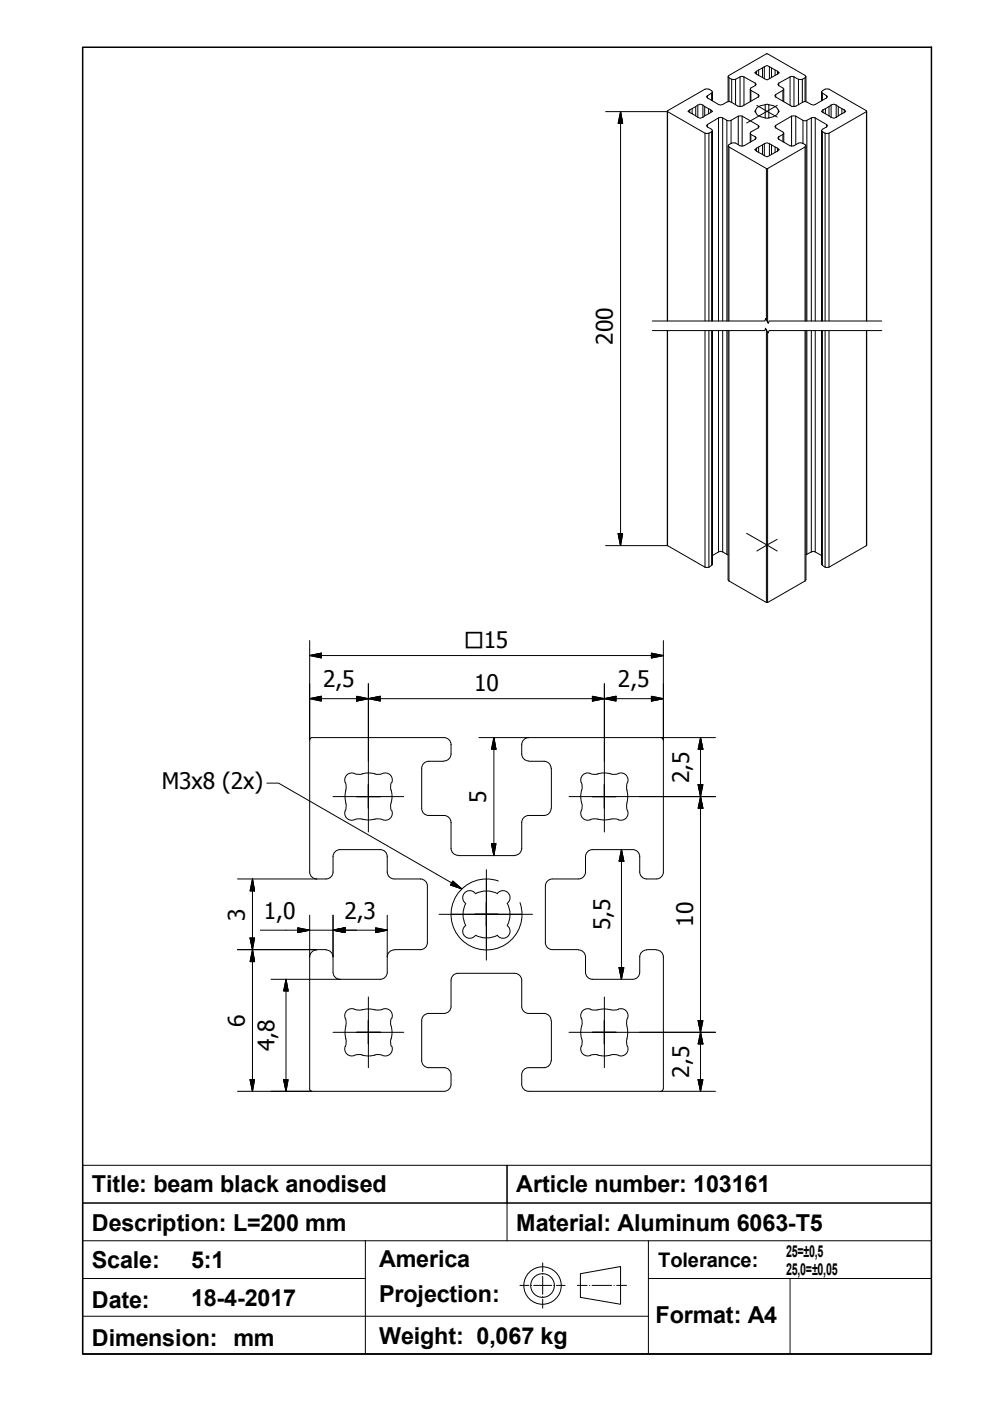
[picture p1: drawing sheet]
<svg xmlns="http://www.w3.org/2000/svg" width="210mm" height="297mm" viewBox="0 0 210 297" stroke-linecap="round" stroke-linejoin="round" font-family="sans-serif">
<!-- layer: Visible (ISO) -->
<g fill="none" stroke="#000" stroke-width=".21">
<path d="M150.9 19.7l-.9 .6M150 20.8l2.3 1.3M154.1 21.6l-.9 .5M155 21.6l1.5 .9M160.5 22.8l.8-.4 .9-.2v2.8l-1.7-.6-.3-.6v-.4zM160.8 20.6l-3.4 1.9M163 22.2l1 .2 .7 .4 .3 .6v.4l-.3 .6-1.7 .6zM141.5 70.1v45.5M151.1 70.1v49.6M154.4 70.1v52.8M170.9 70.1v52.8M174.2 70.1v49.6"/>
<path d="M183.8 70.1l-.1 45.6M65.7 156.9v28a1.49 1.49 0 0 0 1.5 1.5M66.1 156.4h28M66.1 156.4l-.4 .2v.3M94.1 156.4a1.49 1.49 0 0 1 1.5 1.5M95.6 157.8v2a1.49 1.49 0 0 1-1.5 1.5M110.6 157.8v2a1.49 1.49 0 0 0 1.5 1.5M112.1 156.4a1.49 1.49 0 0 0-1.5 1.5M112.1 156.4h28M140.1 156.4l.4 .2 .1 .3M140.7 156.9v28a1.49 1.49 0 0 1-1.5 1.5h-2M73.2 171.9a1.49 1.49 0 0 0 .3 1.6 1.49 1.49 0 0 0 1.6 .3"/>
<path d="M73.3 170.3l.1 .8-.2 .8M73.3 167.5l-.1 1.4 .1 1.3M76.8 173.7l1.3 .1 1.4-.1M76.8 164.1l1.3-.2 1.4 .2M76.8 164.1h-1.2a1.57 1.57 0 0 0-2 .2 1.57 1.57 0 0 0-.3 2v1.2M76.8 173.7l-.8-.1-.8 .2M79.5 173.7l.8-.1 .8 .2M81.1 164l-.8 .2-.8-.1M81.1 164a1.49 1.49 0 0 1 1.6 .3 1.49 1.49 0 0 1 .4 1.6M82.9 170.3l-.1 .8 .2 .8M82.9 167.5l.2 1.4-.2 1.3M83 165.9l-.2 .8 .1 .8"/>
<path d="M83.1 171.9a1.49 1.49 0 0 1-.4 1.6 1.49 1.49 0 0 1-1.6 .3M89.4 171.4a1.49 1.49 0 0 0 1.5 1.5M90.9 172.9h3.2M90.9 161.4h3.2M90.9 161.4a1.49 1.49 0 0 0-1.5 1.5v8.5M94.1 172.9a1.49 1.49 0 0 1 1.5 1.5M95.6 174.4v5.5M95.6 179.8a1.49 1.49 0 0 0 1.5 1.5M110.6 174.4v5.5M110.6 179.8a1.49 1.49 0 0 1-1.5 1.5M112.1 172.9a1.49 1.49 0 0 0-1.5 1.5M112.1 172.9h3.3"/>
<path d="M112.1 161.4h3.3M115.3 161.4a1.49 1.49 0 0 1 1.5 1.5M116.8 171.4a1.49 1.49 0 0 1-1.5 1.5M116.9 162.9v8.5M123.2 171.9a1.49 1.49 0 0 0 .4 1.6 1.49 1.49 0 0 0 1.6 .3M123.3 167.5l-.2 1.4 .2 1.3M123.3 170.3l.1 .8-.1 .8M125.1 164l.8 .2 .9-.1M125.2 164a1.52 1.52 0 0 0-1.8 .5 1.52 1.52 0 0 0 0 1.8l-.1 1.2M126.7 173.7l1.4 .1 1.4-.1M126.7 164.1l1.4-.2 1.4 .2M126.8 173.7l-.9-.1-.8 .2"/>
<path d="M129.5 164.1h1.2a1.55 1.55 0 0 1 2 .2 1.55 1.55 0 0 1 .2 2v1.2M129.5 173.7l.8-.1 .8 .2M132.9 167.5l.2 1.4-.2 1.3M132.9 170.3l-.1 .8 .2 .8M133.1 171.9a1.49 1.49 0 0 1-.4 1.6 1.49 1.49 0 0 1-1.6 .3M67.1 186.4h2.1M70.6 181.6v3.3a1.49 1.49 0 0 1-1.5 1.5M72.1 180.1a1.49 1.49 0 0 0-1.5 1.5M72.1 180.1h8.5a1.49 1.49 0 0 1 1.5 1.5M82.1 181.6v3.3a1.49 1.49 0 0 0 1.5 1.5M83.6 186.4h5.6M89.1 186.4a1.49 1.49 0 0 1 1.5 1.5"/>
<path d="M90.6 187.9v12M90.6 199.9a1.49 1.49 0 0 1-1.5 1.4M97.2 181.4h12M98.7 196.2a1.49 1.49 0 0 0-.2 2.3 1.49 1.49 0 0 0 2.3-.2M98.8 191.5a5 5 0 0 0 0 4.7M100.8 189.4a1.49 1.49 0 0 0-2.3-.1 1.49 1.49 0 0 0 .2 2.2M100.8 198.3a5 5 0 0 0 4.7 0M100.8 189.5a5 5 0 0 1 4.7 0M105.5 189.4a1.5 1.5 0 0 1 2.2-.1 1.5 1.5 0 0 1-.1 2.2 5 5 0 0 1-.1 4.7 1.49 1.49 0 0 1 .2 2.3 1.49 1.49 0 0 1-2.3-.2M115.6 187.9v12M115.6 199.9a1.49 1.49 0 0 0 1.5 1.4h5.5M122.6 186.4h-5.5a1.49 1.49 0 0 0-1.5 1.5"/>
<path d="M124.1 181.6v3.3a1.49 1.49 0 0 1-1.4 1.5M134.1 180.1h-8.5a1.49 1.49 0 0 0-1.5 1.5M134.1 180.1a1.49 1.49 0 0 1 1.5 1.5M135.6 181.6v3.3a1.49 1.49 0 0 0 1.5 1.5M65.7 202.9v28l.2 .4 .2 .1M67.1 201.3h2.1M67.2 201.4a1.49 1.49 0 0 0-1.5 1.5M69.1 201.4a1.49 1.49 0 0 1 1.5 1.5M70.6 206.1a1.49 1.49 0 0 0 1.5 1.5M70.6 202.9v3.2M73.3 217.5l-.1 1.4 .1 1.4M76.8 214.1l1.3-.2 1.4 .2"/>
<path d="M76.8 214.1h-1.2a1.57 1.57 0 0 0-2 .2 1.57 1.57 0 0 0-.3 2v1.2M81.1 214l-.8 .2-.8-.1M81.1 214a1.49 1.49 0 0 1 1.6 .3 1.49 1.49 0 0 1 .4 1.6M82.1 202.9v3.2M82.1 206.1a1.49 1.49 0 0 1-1.5 1.5h-8.5M82.9 217.5l.2 1.4-.2 1.4M83 215.9l-.2 .8 .1 .8M83.6 201.4a1.49 1.49 0 0 0-1.5 1.5M83.6 201.3h5.6M90.9 214.9h3.2M90.9 214.9a1.49 1.49 0 0 0-1.5 1.5v8.5M95.6 213.4a1.49 1.49 0 0 1-1.5 1.5"/>
<path d="M95.6 207.9v5.4M97.1 206.4a1.49 1.49 0 0 0-1.5 1.5M97.2 206.4h11.9a1.49 1.49 0 0 1 1.5 1.5M110.6 213.4a1.49 1.49 0 0 0 1.5 1.5M110.6 207.9v5.4M112.1 214.9h3.3M115.3 214.9a1.49 1.49 0 0 1 1.5 1.5M116.9 216.4v8.5M122.7 201.4a1.49 1.49 0 0 1 1.4 1.5M123.3 217.5l-.2 1.4 .2 1.4M124.1 202.9v3.2M124.1 206.1a1.49 1.49 0 0 0 1.5 1.5h8.5"/>
<path d="M125.1 214l.8 .2 .9-.1M125.2 214a1.52 1.52 0 0 0-1.8 .4 1.52 1.52 0 0 0 0 1.9l-.1 1.2M126.7 214.1a8.2 8.2 0 0 1 3.6 .1l.4-.1a1.55 1.55 0 0 1 2 .2 1.55 1.55 0 0 1 .2 2v1.2M132.9 217.5l.2 1.4-.2 1.4M135.6 206.1a1.49 1.49 0 0 1-1.5 1.5M135.6 202.9v3.2M137.1 201.4a1.49 1.49 0 0 0-1.5 1.5M137.2 201.3h1.9M139.2 201.4a1.49 1.49 0 0 1 1.5 1.5M140.7 202.9v28M66.1 231.4h28M73.2 221.8a1.49 1.49 0 0 0 .3 1.6 1.49 1.49 0 0 0 1.6 .4"/>
<path d="M73.3 220.2l.1 .9-.2 .8M76.8 223.7l1.3 .2 1.4-.2M76.8 223.7l-.8-.1-.8 .2M79.5 223.7l.8-.1 .8 .2M82.9 220.2l-.1 .9 .2 .8M83.1 221.8a1.49 1.49 0 0 1-.4 1.6 1.49 1.49 0 0 1-1.6 .4M89.4 224.9a1.49 1.49 0 0 0 1.5 1.5M90.9 226.4h3.2M94.1 226.4a1.49 1.49 0 0 1 1.5 1.5v2M95.6 229.9a1.49 1.49 0 0 1-1.5 1.5M110.6 229.9a1.49 1.49 0 0 0 1.5 1.5M112.1 226.4a1.49 1.49 0 0 0-1.5 1.5v2"/>
<path d="M112.1 231.4h28M112.1 226.4h3.3M116.8 224.9a1.49 1.49 0 0 1-1.5 1.5M123.2 221.8a1.49 1.49 0 0 0 .4 1.6 1.49 1.49 0 0 0 1.6 .4M123.3 220.2l.1 .9-.1 .8M126.7 223.7l1.4 .2 1.4-.2M126.8 223.7l-.9-.1-.8 .2M129.5 223.7l.8-.1 .8 .2M132.9 220.2l-.1 .9 .2 .8M133.1 221.8a1.49 1.49 0 0 1-.4 1.6 1.49 1.49 0 0 1-1.6 .4M140.6 230.9l-.1 .2-.4 .3"/>
</g>
<!-- layer: Visible Narrow (ISO) -->
<g fill="none" stroke="#000" stroke-width=".21">
<path d="M151.1 19.5v1.9M154.4 16.2v5.3M154.6 16.5l-.2-.3 .2-.2 7.9-4.6h.3l7.9 4.6 .2 .2-.2 .3M154.6 16.5v5M154.6 16.5l.5 .3M155.1 16.8h.9M155.1 16.8v4.9M156 16.8v5.4M156.9 16.3l.4-.1 .4 .1M156.9 16.3l-.9 .5M156.9 16.3v6.3M157.7 16.3l2.4 1.3"/>
<path d="M157.7 16.3v6M159.1 18.9v2.7M159.2 19.2l1.6 .9M159.2 19.2v2.2M160.1 18.1l-.9 .6-.1 .2 .1 .3M160.1 17.6l.2 .3-.2 .2M160.1 17.6v.5M160.4 15.1v.6M160.8 14.8v1.2M161.7 14.4v2M162.1 14.1l.5-.2 2.6 1.5-2.6 1.5-2.6-1.5 1.7-1M162.1 14.1l-.4 .3"/>
<path d="M162.1 14.1v2.6M163.1 14.1v2.6M163.6 14.4v2M164.3 14.8v1.2M164.8 15.1v.6M165.1 17.6l-.2 .3 .2 .2M165.1 18.1l.9 .6 .2 .2-.2 .3M165.1 17.6v.5M166 19.2l-1.5 .9M166 19.2v2.2M166.2 18.9v2.7M167.5 16.3l.4-.1 .4 .1"/>
<path d="M167.5 16.3l-2.4 1.3M167.5 16.3v6M168.3 16.3l1 .5M168.3 16.3v6.3M169.3 16.8h.8M169.3 16.8v5.4M170.1 16.8v4.9M170.7 16.5v5M170.7 16.5l-.6 .3M170.9 16.2v5.3M174.2 19.5v1.9M174.4 19.7l-.2-.2a1.41 1.41 0 0 1 1.6-.6l7.9 4.6v44.6"/>
<path d="M174.4 19.7v1.6M174.4 19.7l.9 .6M141.5 23.6v44.5M141.5 23.7l8 4.5M145.9 23.6l1.6-1a1.15 1.15 0 0 1 1.9 0l1.7 1-1.7 1a1.15 1.15 0 0 1-1.9 0zM146.2 23.3v.6M146.7 23v1.1M147.5 22.6v2M148 22.3v2.6M149 22.3v2.6M149.4 22.6v2M149.5 28.2h.8"/>
<path d="M149.5 28.2v39.9M149.8 20.5l.2-.2v.5zM150 26.9l.9 .5 .2 .3-.2 .2M150 26.4l-.2 .3 .2 .2M150 26.4v.5M150.2 23v1.1M150.3 28.2v39.9M150.7 23.3v.6M150.9 21.3v-1.6l.2-.2a1.41 1.41 0 0 0-1.6-.6l-8 4.6v44.6M150.9 27.9l-.6 .3M150.9 27.9v40.2M151.1 27.7v40.4"/>
<path d="M152.3 22.1l.5 .2 .4-.2M152.3 25l.5-.1 .4 .1M152.3 25l-2.3 1.4M152.3 25v43.1M153.2 25l.9 .5M153.2 25v43.1M154.1 21.6l.5-.1 .4 .1M154.1 25.5l.5 .1 .4-.1M154.1 25.5v42.6M154.4 30.9v37.2M154.6 31.2l7.9 4.5M154.6 31.2v36.9"/>
<path d="M155 25.5v5M156.5 22.5h.9M156.5 24.6h.9M156.5 24.6l-1.5 .9M156.5 24.6v6.1M157.4 24.6l3.4 2M157.4 24.6v6.4M159.1 28.2v1.9M159.2 28.5l.9 .5M159.2 28.5v1.5M160 31.7l1.7-1a1.24 1.24 0 0 1 1.9 0l1.6 1-2.6 1.6zM160.1 29l.2 .3-.2 .2"/>
<path d="M160.1 29.5l-2.4 1.4h-.8l-.9-.6a1.41 1.41 0 0 0-1.6 .6l.2 .3M160.1 29v.5M160.2 23.4l-.2 .2 .2 .2M160.4 31.4v.7M160.8 20.1l.2 .2-.2 .3zM160.8 26.6l.2 .2-.2 .3M160.8 27.1l-1.6 .9-.1 .2 .1 .3M160.8 26.6v.5M160.8 31.2v1.1M161.7 30.7v2.1M162.1 30.5v2.5M162.2 25h.8"/>
<path d="M162.2 22.2l.4-.1 .4 .1M162.5 35.7v32.1M162.5 35.7h.3M162.8 35.7v32.6M163.1 30.5v2.5M163.6 30.7v2.1M164.3 31.2v1.1M164.5 20.1l-.2 .2 .2 .3M164.5 20.6l3.3 1.9 .5 .1 .4-.1 2-1 1.8 .8 2.8-1.5M164.5 26.6l-.2 .2 .2 .3M164.5 27.1l1.5 .9 .2 .2-.2 .3M164.5 20.1v.5"/>
<path d="M164.5 26.6v.5M164.8 31.4v.7M165 23.4l.2 .2-.2 .2M165.1 29l-.2 .3 .2 .2M165.1 29.5l2.4 1.4h.8l1-.6a1.41 1.41 0 0 1 1.6 .6l-.2 .3M165.1 29v.5M166 28.5l-.9 .5M166 28.5v1.5M166.2 28.2v1.9M167.8 24.6h.9M167.8 24.6l-3.3 2M167.8 24.6v6.4"/>
<path d="M168.7 24.6l1.5 .9M168.7 24.6v6.1M170.2 25.5l.5 .1 .4-.1M170.2 25.5v5M170.7 31.2v36.9M170.7 31.2l-7.9 4.5M170.9 30.9v37.2M171.1 25.5v42.6M172 25l.5-.1 .3 .1M172 25v43.1M172 25l-.9 .5M172.8 25v43.1"/>
<path d="M172.8 25l2.5 1.4M174.2 27.7v40.4M174.4 27.9v40.2M174.4 27.9l.5 .3M174.5 23.3l-.3 .3 .3 .3M174.5 23.9l.5 .2M174.5 23.3v.6M174.9 28.2h.9M174.9 28.2v39.9M175 23l-.5 .3M175 24.1l.8 .5M175 23v1.1"/>
<path d="M175.3 20.3l.2 .2-.2 .3M175.3 26.9l-.9 .5-.2 .3 .2 .2M175.3 26.4l.2 .3-.2 .2M175.3 20.3v.5M175.3 26.4v.5M175.8 22.6v2M175.8 28.2v39.9M175.8 22.6l-.8 .4M175.8 24.6l.4 .3M176.2 22.3l.6-.2 .5 .2M176.2 24.9l.6 .2 .5-.2M176.2 22.3l-.4 .3"/>
<path d="M176.2 22.3v2.6M177.3 22.3l.4 .3M177.3 22.3v2.6M177.7 24.6l-.4 .3M177.7 22.6l.8 .4M177.7 22.6v2M178.5 24.1l-.8 .5M178.5 23l.5 .3M178.5 23v1.1M179 23.3l.3 .3-.3 .3M179 23.9l-.5 .2M179 23.3v.6"/>
<path d="M183.7 23.7l-7.9 4.5M183.8 23.6v44.5M141.5 70.1v45.6M149.5 70.1v50.2M150.3 70.1v50.2M150.9 70.1v49.8M152.3 70.1v46.9M153.2 70.1v46.9M154.1 70.1v47.4M154.6 70.1v53.1M162.5 69.8v57.9M162.8 70.3v57.4"/>
<path d="M170.7 70.1v53.1M171.1 70.1v47.4M172 70.1v46.9M172.8 70.1v46.9M174.4 70.1v49.8M174.9 70.1v50.2M175.8 70.1v50.2M183.7 70.1v45.6l-7.9 4.6M141.5 115.6v.1M141.5 115.7l8 4.6M150.9 119.9l-.6 .4M151.1 119.7l-.2 .2"/>
<path d="M152.3 117l.5-.1 .4 .1M152.3 117l-1.2 .8M153.2 117l.9 .5M154.1 117.5l.3 .2M171.1 117.5l-.2 .2M172 117l.5-.1 .3 .1M172 117l-.9 .5M172.8 117l1.4 .8M174.2 119.7l.2 .2M174.4 119.9l.5 .4M149.5 120.3h.8M154.4 122.9l.2 .3"/>
<path d="M154.6 123.2l7.9 4.5M162.5 127.7h.3M170.7 123.2l-7.9 4.5M170.9 122.9l-.2 .3M174.9 120.3h.9"/>
</g>
<!-- layer: Break Line (ISO) -->
<path d="M138.3 70.1h23.9l.1-.5 .6 1 .2-.5h23.8M138.3 68.1h23.9l.1-.6 .6 1.1 .2-.5h23.8" fill="none" stroke="#000" stroke-width=".21"/>
<!-- layer: Title (ISO) -->
<g fill="none" stroke="#000" stroke-width=".21">
<path d="M17.5 247.1h90v8h-90zM107.5 247.1h90v8h-90zM107.5 255.1v8M17.5 279.1h120M17.5 263.1h60M17.5 271.1h60M17.5 263.1v24M77.5 263.1h120v24M77.5 263.1v24M110.2 272.5h1.9M112.6 272.5h.1M113.2 272.5h3.8"/>
<path d="M115.1 267.8v1.8M115.1 270.1v.1M115.1 270.6v3.8M115.1 274.9v.1M115.1 275.4v2M117.4 272.5h.1M118 272.5h1.8M122.4 272.5h2.1M123.1 270.1l8.5-1.6v8l-8.5-1.4zM125 272.5h.1M125.5 272.5h4.2M130.2 272.5h.1"/>
<path d="M130.7 272.5h2.1M137.5 263.1v24h60M137.5 271.1h60M167.5 271.1v16M197.5 261.7v-6.6h-180v8M17.5 287.1h120M17.5 287.1h180"/>
<circle cx="115" cy="272.6" r="4"/>
<circle cx="115" cy="272.6" r="2.51"/>
</g>
<!-- layer: Title Block Outline -->
<path d="M17.5 10h180v277.1h-180z" fill="none" stroke="#000" stroke-width=".32"/>
<!-- layer: Sketch Geometry (ISO) -->
<path d="M105.7 186.8a7.5 7.5 0 0 0-10 6.2 7.5 7.5 0 0 0 8.3 8.4 7.5 7.5 0 0 0 6.3-10" fill="none" stroke="#000" stroke-width=".21"/>
<!-- layer: Dimension (ISO) -->
<g fill="none" stroke="#000" stroke-width=".21">
<path d="M128.4 23.7h13.1M131.6 23.7l.4 2.4h-.9zM131.6 23.7v92M128.4 115.7h13.1M131.1 113.1h.9l-.4 2.6zM65.7 139l2.4-.5v1zM65.7 139h75M65.7 135.8v21.1M138.1 138.5l2.6 .5-2.6 .5zM140.7 135.8v21.1M65.7 148.1l2.4-.5v1zM65.7 148.1h75"/>
<path d="M75.6 147.6l2.5 .5-2.5 .5zM78.1 148.1l2.5-.5v1zM78.1 145v16.4M101.5 156.4h10.6M104.7 156.4l.5 2.5h-1zM104.7 156.4v25M125.6 147.6l2.5 .5-2.5 .5zM128.1 148.1l2.5-.5v1zM128.1 145v16.4M138.1 147.6l2.6 .5-2.6 .5zM140.1 156.4h11.6M148.5 156.4l.5 2.5h-1z"/>
<path d="M148.5 156.4v75M104.2 178.9h1l-.5 2.5zM135.6 168.9h16.1M148 166.4h1l-.5 2.5zM148.5 168.9l.5 2.5h-1zM50.4 186.4h16.7M53 198.9h1l-.5 2.4zM53.5 186.4l.5 2.5h-1zM53.5 186.4v45M55.2 197.2h26.9M63.1 196.7l2.6 .5-2.6 .5zM65.7 194v8.9"/>
<path d="M70.6 197.2l2.6-.5v1zM70.6 194v8.9M79.6 196.7l2.5 .5-2.5 .5zM82.1 194v8.9M131.8 180.1l.5 2.5h-1zM131.8 180.1v27.5M50.4 201.3h16.7M53.5 201.3l.5 2.6h-1zM57.5 207.6h14.6M60.6 207.6l.5 2.5h-1zM60.6 207.6v23.8M131.3 205.2h1l-.5 2.4z"/>
<path d="M135.6 218.9h16.1M148 216.4h1l-.5 2.5zM148.5 218.9l.5 2.4h-1zM50.4 231.4h15.7M53 228.9h1l-.5 2.5zM60.1 228.9h1l-.5 2.5zM140.1 231.4h11.6M148 228.9h1l-.5 2.5z"/>
</g>
<g fill="#000" stroke="#000" stroke-width=".21">
<path d="M131.6 23.7l.4 2.4zM131.6 23.7l.4 2.4h-.9zM131.1 113.1l.5 2.6zM131.1 113.1h.9l-.4 2.6zM65.7 139l2.4-.5zM65.7 139l2.4-.5v1zM138.1 139.5l2.6-.5zM138.1 138.5l2.6 .5-2.6 .5zM65.7 148.1l2.4-.5zM65.7 148.1l2.4-.5v1zM75.6 148.6l2.5-.5zM75.6 147.6l2.5 .5-2.5 .5z"/>
<path d="M78.1 148.1l2.5-.5zM78.1 148.1l2.5-.5v1zM104.7 156.4l.5 2.5zM104.7 156.4l.5 2.5h-1zM125.6 148.6l2.5-.5zM125.6 147.6l2.5 .5-2.5 .5zM128.1 148.1l2.5-.5zM128.1 148.1l2.5-.5v1zM138.1 148.6l2.6-.5zM138.1 147.6l2.6 .5-2.6 .5zM148.5 156.4l.5 2.5zM148.5 156.4l.5 2.5h-1z"/>
<path d="M104.2 178.9l.5 2.5zM104.2 178.9h1l-.5 2.5zM148 166.4l.5 2.5zM148 166.4h1l-.5 2.5zM148.5 168.9l.5 2.5zM148.5 168.9l.5 2.5h-1zM53 198.9l.5 2.4zM53 198.9h1l-.5 2.4zM53.5 186.4l.5 2.5zM53.5 186.4l.5 2.5h-1zM63.1 197.7l2.6-.5zM63.1 196.7l2.6 .5-2.6 .5z"/>
<path d="M70.6 197.2l2.6-.5zM70.6 197.2l2.6-.5v1zM79.6 197.7l2.5-.5zM79.6 196.7l2.5 .5-2.5 .5zM131.8 180.1l.5 2.5zM131.8 180.1l.5 2.5h-1zM53.5 201.3l.5 2.6zM53.5 201.3l.5 2.6h-1zM60.6 207.6l.5 2.5zM60.6 207.6l.5 2.5h-1zM131.3 205.2l.5 2.4zM131.3 205.2h1l-.5 2.4z"/>
<path d="M148 216.4l.5 2.5zM148 216.4h1l-.5 2.5zM53 228.9l.5 2.5zM53 228.9h1l-.5 2.5zM60.1 228.9l.5 2.5zM60.1 228.9h1l-.5 2.5zM148 228.9l.5 2.5zM148 228.9h1l-.5 2.5zM148.5 218.9l.5 2.4zM148.5 218.9l.5 2.4h-1z"/>
</g>
<!-- layer: Center Mark (ISO) -->
<g fill="none" stroke="#000" stroke-width=".21">
<path d="M160.5 22.3l4.3 2.5M164.8 22.3l-6.5 3.8M158.3 113.1l6.5 3.7M164.8 114.3l-4.3 2.5M70.6 168.9h15M78.1 161.4v15M120.6 168.9h15M128.1 161.4v15M95.6 193.9h10M100.6 193.9h5M100.6 193.9h12.3M103.1 191.4v9.9"/>
<path d="M103.1 186.4v7.5h-2.5M103.1 184.4v12M103.1 191.4v2.5h-10M103.1 191.4v5M105.6 193.9h-2.5v9.7M110.6 193.9h-7.5v2.5M70.6 218.9h15M78.1 211.4v15M120.6 218.9h15M128.1 211.4v15"/>
</g>
<!-- layer: Symbol (ISO) -->
<path d="M56.6 166h2.5l38.8 22.5M96 186.8l1.9 1.7-2.4-.9z" fill="none" stroke="#000" stroke-width=".21"/>
<path d="M95.5 187.6l2.4 .9zM96 186.8l1.9 1.7-2.4-.9z" fill="#000" stroke="#000" stroke-width=".21"/>
<g font-size="5">
<text x="19.5" y="252.7">Title: beam black anodised</text>
<text x="109.5" y="252.7">Article number: 103161</text>
<text x="19.5" y="261">Description: L=200 mm</text>
<text x="109.5" y="261">Material: Aluminum 6063-T5</text>
<text x="19.5" y="268.9">Scale:</text>
<text x="40.5" y="268.9">5:1</text>
<text x="80.4" y="268.5">America</text>
<text x="19.5" y="277.2">Date:</text>
<text x="40.5" y="276.9">18-4-2017</text>
<text x="80.4" y="276">Projection:</text>
<text x="139" y="280.5">Format: A4</text>
<text x="19.5" y="285.5">Dimension: mm</text>
<text x="80.4" y="285">Weight: 0,067 kg</text>
</g>
<g font-size="4.8">
<text x="129.9" y="73.1" transform="rotate(-90 129.9 73.1)">200</text>
<text x="68.5" y="145.7">2,5</text>
<text x="100.5" y="146.5">10</text>
<text x="131" y="145.7">2,5</text>
<text x="34.3" y="167.4">M3x8 (2x)</text>
<text x="146.1" y="166" transform="rotate(-90 146.1 166)">2,5</text>
<text x="103.1" y="170.2" transform="rotate(-90 103.1 170.2)">5</text>
<text x="51.9" y="195.2" transform="rotate(-90 51.9 195.2)">3</text>
<text x="55.9" y="194.8">1,0</text>
<text x="73" y="194.8">2,3</text>
<text x="129.3" y="197.2" transform="rotate(-90 129.3 197.2)">5,5</text>
<text x="146.9" y="196.5" transform="rotate(-90 146.9 196.5)">10</text>
<text x="51.9" y="217.7" transform="rotate(-90 51.9 217.7)">6</text>
<text x="58.2" y="222.9" transform="rotate(-90 58.2 222.9)">4,8</text>
<text x="146.1" y="228.5" transform="rotate(-90 146.1 228.5)">2,5</text>
</g>
<text font-size="4.6" x="98.5" y="137.4">□15</text>
<text font-size="4.3" x="139.6" y="268.5">Tolerance:</text>
<g font-size="3.5">
<text x="166.7" y="266.4">25=±0,5</text>
<text x="166.7" y="270.2">25,0=±0,05</text>
</g>
</svg>
